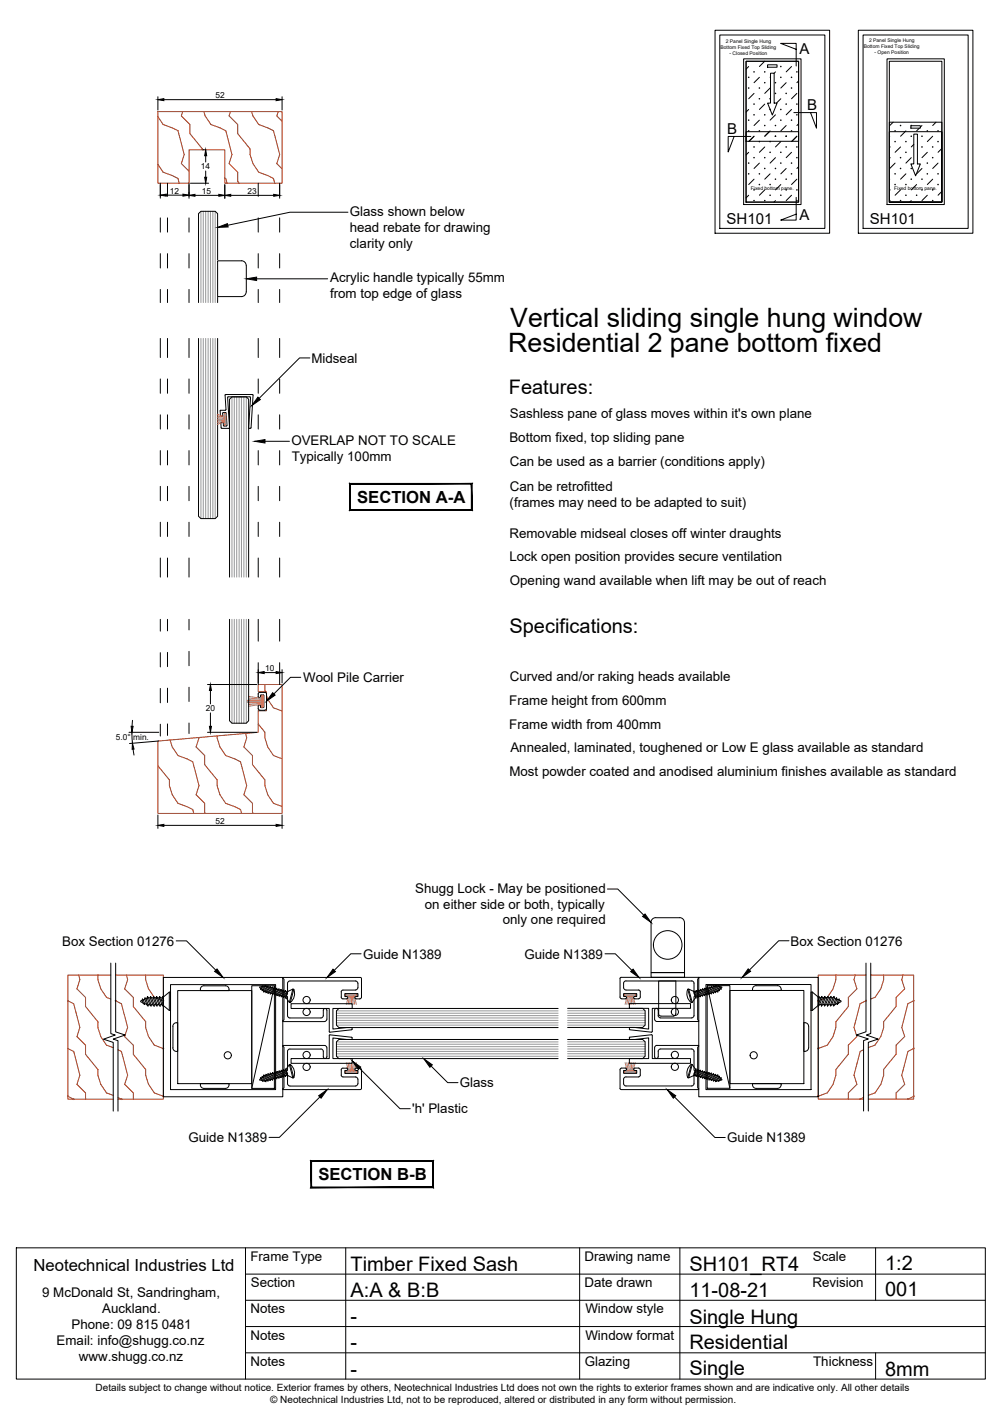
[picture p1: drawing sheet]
<svg xmlns="http://www.w3.org/2000/svg" width="210mm" height="297mm" viewBox="0 0 210 297" stroke-linecap="round" stroke-linejoin="round" font-family="sans-serif">
<!-- layer: APL Notes -->
<g fill="#000" stroke="#000" stroke-width=".21">
<path d="M98.7 101.4v5.4l.2 .1zM98.7 101.4l.2-.1v5.6zM73.4 101.4h25.3l.2-.1zM73.2 101.3h25.7l-25.5 .1zM73.2 101.3l.2 5.5v-5.4zM73.2 101.3l.2 5.5-.2 .1zM73.4 106.8l-.2 .1 25.5-.1zM73.2 106.9l25.5-.1 .2 .1z"/>
<path d="M90.6 243.3v5.4l.2 .1zM90.8 243.1v5.7l-.2-5.5zM65.3 243.3h25.3l.2-.2zM65.1 243.1h25.7l-25.5 .2zM65.1 243.1l.2 5.6v-5.4zM65.1 243.1l.2 5.6-.2 .1zM65.1 248.8l25.5-.1h-25.3zM65.1 248.8l25.5-.1 .2 .1z"/>
</g>
<!-- layer: AlumOutline -->
<g fill="none" stroke="#000" stroke-width=".21">
<path d="M33.6 38.4v2.7M35.1 38.4v2.7M39.6 38.4v2.7M54.1 38.4v2.7M58.6 38.4v2.7M33.6 45.6v3M33.6 53.1v3M35.1 45.6v3M35.1 53.1v3M39.6 45.6v3M39.6 53.1v3M54.1 45.6v3"/>
<path d="M54.1 53.1v3M58.6 45.6v3M58.6 53.1v3M33.6 60.6v2.8M33.6 70.9v4M33.6 79.4v3M35.1 60.6v2.8M35.1 70.9v4M35.1 79.4v3M39.6 60.6v2.8M39.6 70.9v4M39.6 79.4v3"/>
<path d="M54.1 60.6v2.8M54.1 70.9v4M54.1 79.4v3M58.6 60.6v2.8M58.6 70.9v4M58.6 79.4v3M33.6 86.9v3M33.6 94.4v3M35.1 86.9v3M35.1 94.4v3M39.6 86.9v3M39.6 94.4v3"/>
<path d="M54.1 86.9v3M54.1 94.4v3M58.6 86.9v3M58.6 94.4v3M33.6 101.9v3M33.6 109.4v3M33.6 116.9v4M35.1 101.9v3M35.1 109.4v3M35.1 116.9v4M39.6 101.9v3M39.6 109.4v3"/>
<path d="M39.6 116.9v4M54.1 101.9v3M54.1 109.4v3M54.1 116.9v4M58.6 101.9v3M58.6 109.4v3M58.6 116.9v4M33.6 129.7v2.5M33.6 136.7v3M35.1 129.7v2.5M35.1 136.7v2.9M39.6 129.7v2.3"/>
<path d="M39.6 136.4v3.1M54.1 129.7v4.6M54.1 138.8v4.6M58.6 129.7v4.6M58.6 138.8v4.6M33.6 144.2v3M33.6 151.7v2.5M35.1 144.2v3M35.1 151.6v2.5M39.6 144v2.9M39.6 151.5v2.2M34.2 204.8h25v25h-25z"/>
<path d="M35.7 206.3h22v21.9h-22zM59.2 219.2l.1-.2h8.7l.4 .2 .1 .3M59.3 204.9l.2 .2v8.5l-.2 .2M59.3 219.2l.2 .2v8.5l-.2 .2M68.5 213.5l-.1 .2-.4 .3h-8.7l-.1-.2M68.5 211.6v1.9M68.5 219.5v1.9M72.6 208.8l.2 .2-.2 .2M72.6 208.8h-.4v-.7h2.8v.7h-.4M74.6 208.8l-.2 .2 .2 .2M75 206l-.1-.3-.4-.2h-13.8l-.4 .2-.1 2.5-.3 .3 .3 .3v4l.3 .4h6.7l.5-.2v-1.4a.37 .37 0 0 1 .4-.3 .37 .37 0 0 1 .4 .3M75 206.9l-.3 .4-.2 .1h-2.6l-.4 .2v1.5l.3 .1h.8"/>
<path d="M75 206v.9M75.5 204.8l.2 .2M75.5 204.8h-16.2l-.1 .1M75.7 205v3.9l-.2 .3h-.9M130.1 204.7l-.2 .3v3.8l.2 .4h.9M130.1 204.7l16.3 .1-.3 .3v8.5l.2 .4h-8.7l-.2-.1-.3-.4M131 208.7l.2 .3-.2 .2M131 208.7h-.4v-.6h2.8v.6h-.4M131.1 205.5l-.4 .2-.1 .3v.9l.3 .4 2.9 .1 .3 .2v1.4l-.3 .2h-.8M131.1 205.5h13.8M133 208.7l-.2 .3 .2 .2M137.1 211.6a.37 .37 0 0 1 .4-.4 .37 .37 0 0 1 .4 .4"/>
<path d="M137.1 211.6v1.9M137.6 219l-.4 .2-.1 .3v1.9a.37 .37 0 0 0 .4 .3 .37 .37 0 0 0 .4-.3v-1.2M137.6 219h8.7M137.9 211.6v1.4l.5 .2M138.4 213.2h6.5M144.9 205.5l.4 .2 .1 2.5 .3 .3-.3 .3v3.9l-.3 .5h-.2M146.3 219l.1 .1M146.4 219.2l-.3 .2v8.5l.3 .2-.1 .1h-16.2M146.4 204.7h25v25.1h-25zM147.9 206.2h22v22h-22zM59.2 228.1l.1 .1h16.2M60.2 220.2v4l-.3 .3 .3 .3v2.2l.3 .4 14 .1 .2-.1 .3-.4"/>
<path d="M60.2 220.2l.3-.4h.2l6.5-.1 .3 .1 .2 .4M67.7 220.2v1.2a.37 .37 0 0 0 .4 .3 .37 .37 0 0 0 .4-.3M71.8 223.7l-.3 .2v1.3l.3 .4M71.9 225.6h2.6l.2 .1 .3 .4M71.9 223.8h.7M72.6 223.7l.2 .3-.2 .2M72.6 224.2h-.4v.7h2.8v-.7h-.4M74.6 223.7l-.2 .3 .2 .2M74.6 223.8h.8M75 226.1v.9M75.4 223.7l.3 .4v3.9l-.2 .2M131 223.7l.2 .3-.2 .2"/>
<path d="M131 224.2h-.4v.6h2.8v-.6h-.4M131 223.7l-.9 .1-.2 .3v3.9l.2 .2M131.1 225.6h2.7M133 223.7l-.2 .3 .2 .2M133 223.7h.8l.3 .2v1.3l-.3 .4M137.9 220.2v-.2l.5-.3h5.3l1.4 .1 .3 .4M145.4 220.2v4l.3 .3-.3 .3v2.2l-.3 .4-14 .1-.4-.3-.1-1.1 .1-.3 .4-.2"/>
</g>
<!-- layer: Glass -->
<g fill="none" stroke="#939598" stroke-width=".21">
<path d="M42.1 44.3v19.1M42.6 44.3v19.1M43.1 44.3v19.1M43.6 44.3v19.1M44.1 44.3v19.1M44.6 44.3v19.1M45.1 44.3v19.1M42.1 70.9v37.7M42.6 70.9v37.7M43.1 70.9v37.7M43.6 70.9v37.7M44.1 70.9v37.7"/>
<path d="M44.6 70.9v37.7M45.1 70.9v37.7M48.6 83.1v37.8M49.1 83.1v37.8M49.6 83.1v37.8M50.1 83.1v37.8M50.6 83.1v37.8M51.1 83.1v37.8M51.6 83.1v37.8M48.6 129.7v21.8M49.1 129.7v21.8M49.6 129.7v21.8"/>
<path d="M50.1 129.7v21.8M50.6 129.7v21.8M51.1 129.7v21.8M51.6 129.7v21.8M70.5 213.2h46.4M70.5 213.7h46.4M70.5 214.3h46.4M70.5 212.8h46.4M70.5 212.2h46.4M70.5 211.8h46.4M70.5 214.7h46.4M70.5 219.8h46.4"/>
<path d="M70.5 219.3h46.4M70.5 218.7h46.4M70.5 218.3h46.4M118.9 213.2h16.2M118.9 213.7h16.2M118.9 214.2h16.2M118.9 212.7h16.2M118.9 212.2h16.2M118.9 211.7h16.2M118.9 214.7h16.2M118.9 219.7h16.2M118.9 218.7h16.2"/>
<path d="M118.9 219.2h16.2M118.9 218.2h16.2M70.5 220.2h46.4M70.5 220.8h46.4M70.5 221.3h46.4M118.9 220.2h16.2M118.9 220.7h16.2M118.9 221.2h16.2"/>
</g>
<g fill="none" stroke="#000" stroke-width=".21">
<path d="M45.6 54.6h5a1.04 1.04 0 0 1 1 1v5.5a1.01 1.01 0 0 1-1 1h-5zM41.6 70.9v37.2l.5 .5h3l.5-.5v-37.2M41.6 63.4v-18.6l.5-.5h3l.5 .5v18.6M48.1 120.9v-37.3l.5-.5h3l.5 .5v37.3M48.1 129.7v21.3l.5 .5h3l.5-.5v-21.3M69 216.9l.1-.1 4.6 .5M69 216.9v4.8h-8v1h12.8v-1h-4.1v-4.3l4 .3 .1-.3M73.7 217.3l.1 .1M73.7 215.7l-4.6 .5-.1-.1M73.8 215.6l-.1 .1M73.8 215.6l-.1-.3-4 .3v-4.3h4.1v-1h-12.8v1h8v4.8M116.9 211.3h-45.9l-.5 .5v2.9l.5 .6h45.9"/>
<path d="M116.9 217.7h-45.9l-.5 .6v3l.5 .4h45.9M118.9 211.2h15.7l.5 .5v3l-.5 .5h-15.7M118.9 217.7h15.7l.5 .5v3l-.5 .5h-15.7M131.9 217.3l4.6-.5 .1 4.9h8v1h-12.8v-1h4.1v-4.3l-4 .3zM136.5 216.2l.1-.1v-4.9h8v-1h-12.8v1h4.1v4.4l-4-.4v.5l4.6 .5"/>
<circle cx="64.2" cy="212" r=".75"/>
<circle cx="64.2" cy="209.5" r=".75"/>
<circle cx="141.4" cy="209.5" r=".75"/>
<circle cx="141.4" cy="212" r=".75"/>
<circle cx="64.2" cy="223.5" r=".75"/>
<circle cx="64.2" cy="221" r=".75"/>
<circle cx="141.4" cy="223.5" r=".75"/>
<circle cx="141.4" cy="221" r=".75"/>
</g>
<!-- layer: Components -->
<g fill="none" stroke="#000" stroke-width=".21">
<path d="M46.3 87.2h.2M46.6 88.5l.2 .6M46.8 89.1l.6 .1M47.2 85.9l.1-.1-.1-3.1 5.7-.1 .1 .2-.5 6.9-.4-.1 .4-6.3-.1-.2-4.7 .1 .3 6.5h-1.6l-.1-1.1 .3-.1M47.2 85.9l-1.1 .1 .2 1.2M47.4 86.5h-.7v.5l-.2 .2M47.4 86.6l.1 2.5-.1 .1M54.7 145.6l.6 .1M54.7 148.2h.5M55.3 148.1l-.2 .1M55.3 145.7v2.4M55.5 145l.3 .4v3.2l-.3 .2-1.2-.1a.86 .86 0 0 1-.2-1h.4l.2 .5"/>
<path d="M55.5 145l-1.2 .1-.2 .3v.7h.4l.2-.5M137.4 192.2a1.01 1.01 0 0 0-1 1v10.5h7v-10.5a1.04 1.04 0 0 0-1-1M137.4 192.2h5M29.8 209.5l-.3 .2v.1l.5 .3M29.8 209.5v-.2l.2 .2 .3-.2 .5 1.2M29.8 209.5l.2 .6M30 210.1l.3 .3v-.3M30 209.5l.3 .6M30.3 210.1l.5 .4M30.3 209.3l.1-.3 .2 .3M30.6 209.3l.4 1.2M30.8 210.5l.2 .3v-.3"/>
<path d="M30.8 209l.1-.3 .2 .3M30.8 209l.6 1.5M30.8 209l-.2 .3M31 210.5h.4M31.1 209h.4M31.1 209l.6 1.5M31.4 210.5l.3 .3v-.3M31.5 209v-.3l.3 .3M31.5 209l.5 1.5M31.7 210.5h.3M31.8 209h.3M31.8 209l.5 1.5"/>
<path d="M32 210.5l.3 .3v-.3h.4M32.1 209l.6 1.5M32.1 209l.1-.3 .2 .3M32.4 209h.3l.1-.3 .2 .3M32.4 209l.5 1.5M32.7 210.5l.2 .3v-.3M32.7 209l.6 1.5h-.4M33 209h.4M33 209l.5 1.5M33.4 209l.5 1.5h-.4v.3l-.2-.3M33.4 209v-.3l.3 .3M33.7 209h.3"/>
<path d="M33.7 209l.5 1.5M33.9 210.5l.3 .3v-.3M34 209l.2 .6M34.2 210.5h.1M34.2 208.9l1.3-1.1h.2v3.9h-.2l-1.3-1.1zM34.2 208.9l-.1-.2-.1 .3M35.5 207.8v3.9M54.8 206.7l-.4 .1 .2 .4 .5-.5M55 207.4l.3 .2M55.1 206.7v-.2l-.5 .5M55.3 207.6l-.1 .2 .3-.1M55.5 206.6l-.6 .7-.2-.2"/>
<path d="M55.5 206.6l.2-.2v.2M55.5 206.6h-.4M55.5 207.7h.2M55.7 206.6l-.8 .9v-.2M55.7 206.6l.2 .1M55.7 207.7v.3l.2-.2M55.9 207.8l.3 .1M55.9 206.7l.3-.2-.1 .2M55.9 206.7l-.6 .9M56.1 206.7l-.6 1M56.1 206.7l.3 .1M56.2 207.9l-.1 .2 .3-.2"/>
<path d="M56.4 207.9l.2 .1v.2l.2-.1M56.6 206.8l-.7 1M56.8 206.9l-.2-.1v-.2l-.2 .2-.7 .9M56.8 206.9l.3-.1-.1 .2h.3l.2-.1-.7 1.2M56.8 208.1h.3v.2l.2-.1M56.8 206.9l-.6 1M57 207l-.6 .9M57.3 208.2h.2M57.3 207l-.7 1M57.5 207.1l.3 .1-.7 .9M57.5 208.2v.3l.3-.2M57.8 207.2l.2-.2-.1 .2"/>
<path d="M57.8 208.3l.2 .1M57.9 207.2l.3 .1 .3-.2-.1 .2M57.9 207.2l-.6 1M58 208.4v.2l.2-.2M58.2 208.4l.3 .1M58.2 207.3l-.7 .9M58.4 207.3l.3 .1M58.4 207.3l-.6 1M58.5 208.5v.2l.2-.2M58.7 208.5l.2 .1M58.7 207.4l.2-.2v.3M58.7 207.4l-.7 1"/>
<path d="M58.9 207.5h.2M58.9 207.5l-.7 .9M58.9 208.6v.2l.2-.1h.3M59.1 207.5l.3-.1-.1 .2M59.1 207.5l-.6 1M59.3 207.6l.3 .1M59.3 207.6l-.6 .9M59.4 208.7v.2l.2-.1M59.6 207.7l.3-.2-.1 .2 .3 .1M59.6 208.8h.2M59.6 207.7l-.7 .9M59.8 207.7l-.7 1"/>
<path d="M59.8 208.8v.3l.1-.1M60 208.6l-.2 .2M60.1 207.8l-.7 .9M60.2 207.9l-.6 .9M60.3 207.7l1.1-.5-.8 2.8M60.3 207.7l-.4 1.3 .7 1M60.3 207.7l-.2 .1M61.4 207.2h.1M61.5 207.2a2.34 2.34 0 0 1-.7 2.8M61.5 207.2l-.7 2.8h-.2M138 212.3v.3l.5 .2 2.6 .1M138 212.4v-6.9h3.6v6.8l-.3 .5h-.2"/>
<path d="M144.1 207.2a2.34 2.34 0 0 0 .7 2.8M144.1 207.2l.7 2.8h.2M144.3 207.2h-.2M145.3 207.7l.3 .1M145.4 207.9l.6 .9M145.6 207.8l.7 .9M145.6 208.6l.2 .2M145.7 209l-.3-1.3-1.1-.5 .7 2.8M145.7 209l-.7 1M145.8 208.8v.3l-.1-.1M145.8 207.7l.7 .9M146 207.7l-.2-.2v.2l-.2 .1"/>
<path d="M146 207.7l.7 .9M146 208.8h-.2M146.3 208.7v.2l-.3-.1M146.3 207.6l-.3 .1M146.3 207.6l.7 .9M146.5 207.5l-.3-.1 .1 .2M146.5 207.5l.7 1M146.7 208.6v.2l-.2-.2-.2 .1M146.8 207.4l-.3 .1M146.8 207.4l.6 1M146.9 207.4l-.2-.2 .1 .2M146.9 207.4l.7 1"/>
<path d="M147 208.5l-.3 .1M147.2 208.5v.2l-.2-.2M147.2 207.3l-.3 .1M147.2 207.3l.7 1M147.4 207.3l.7 .9M147.4 208.4l-.2 .1M147.6 208.4v.2l-.2-.2M147.7 207.2l-.3 .1-.2-.2v.2M147.7 207.2l.6 1M147.9 207.1l-.3-.1 .1 .2M147.9 208.3l-.3 .1M148.1 208.2v.3l-.2-.2"/>
<path d="M148.1 207.1h-.2l.6 1M148.3 207l.7 1M148.3 208.2h-.2M148.6 207l.6 .9M148.8 206.9l.2-.1v-.2l.2 .2 .7 .9M148.8 206.9l-.3-.2 .1 .3h-.3l-.2-.1 .7 1.1M148.8 208l-.3 .1 .1 .2-.3-.1M148.8 206.9l.7 1M149 206.8l.7 1M149.2 207.9l-.2 .1v.2l-.2-.2M149.5 207.9v.2l-.3-.2M149.5 206.7l.6 1"/>
<path d="M149.5 206.7l-.3 .1M149.7 206.7l-.2-.2v.2M149.7 206.7l.7 .9M149.7 207.8l-.2 .1M149.9 207.7v.3l-.2-.2M150 206.6l.7 .9v-.2M150 206.6l-.3 .1M150.1 206.5l.6 .8 .2-.2M150.1 206.5l-.2-.1 .1 .2M150.1 206.5l.5 .1M150.1 207.7h-.2M150.4 207.6v.2l-.3-.1"/>
<path d="M150.6 207.4l-.2 .2M150.8 206.7l.4 .1-.1 .4-.6-.7 .5 .5M169.9 207.8h.3l1.2 1.1v1.7l-1.2 1.1h-.3zM170.2 207.8v3.9M171.4 210.5h.1M171.4 208.9l.2-.2v.3M171.4 210.5v.3l.3-.3M171.6 209h.4M171.6 209l-.2 .6M172 209l.2-.3v.3M172 209l-.6 1.5M172.2 209l-.5 1.5h.4v.3l.2-.3"/>
<path d="M172.2 209h.4M172.6 209l.2-.3 .1 .3h.3M172.6 209l-.5 1.5M172.7 210.5v.3l.3-.3M172.9 209l-.6 1.5h.4M173 210.5h.3v.3l.3-.3M173.2 209l-.5 1.5M173.2 209l.3-.3v.3M173.5 209h.4M173.5 209l-.5 1.5M173.6 210.5h.4M173.9 209l.2-.3 .1 .3"/>
<path d="M173.9 209l-.6 1.5M174 210.5v.3l.2-.3M174.2 209h.3M174.2 209l-.6 1.5M174.2 210.5h.4M174.5 209l.2-.3 .1 .3M174.5 209l-.5 1.5M174.6 210.5v.3l.3-.3M174.8 209l-.6 1.5M174.8 209l.2 .3M175 209.3l.3-.3v.3M175 209.3l-.4 1.2"/>
<path d="M175.4 210.1v.3l.2-.3M175.4 210.1l-.5 .4M175.6 209.5l-.2 .6M175.8 209.5l.4 .1v.2l-.6 .3M175.8 209.5v-.2l-.2 .2-.3-.2-.4 1.2M175.8 209.5l-.2 .6M54.6 226l.5 .5-.5-.8-.2 .5 .4 .1M54.7 225.9l.2-.2 .6 .7M54.9 225.7v-.2l.8 .9M55.1 226.4h.4M55.3 225.4l.6 .9M55.3 225.4l-.3 .2"/>
<path d="M55.5 225.3l-.3-.1 .1 .2M55.5 225.3l.6 1M55.7 226.4v.2l-.2-.2M55.7 225.3l.7 .9 .2 .2v-.2l.2-.1M55.7 225.3h-.2M55.9 225.2l-.2-.2v.3M55.9 225.2l.7 1M55.9 226.3l-.2 .1M56.1 226.3l.1 .2-.3-.2M56.2 225.1l.6 1M56.2 225.1l-.3 .1M56.4 225.1l.6 .9"/>
<path d="M56.4 226.2l-.3 .1M56.4 225.1l-.3-.2 .1 .2M56.6 225l.7 1M56.8 224.9l-.2-.1v.2l-.2 .1M56.8 224.9l.7 1.2-.2-.1h-.3l.1 .3-.3-.2M57.1 224.9l.7 .9-.3 .1M57.3 224.8l-.2-.1v.2h-.3M57.3 224.8l.6 1M57.5 224.8h-.2M57.5 224.8l.7 .9M57.8 224.7l-.3-.2v.3M57.8 224.7l.6 1"/>
<path d="M57.9 225.8l.1 .2-.2-.2M58 224.6l-.2 .1M58 224.6l.7 1M58.2 224.6l-.2-.2v.2M58.2 224.6l.7 .9M58.4 225.7l.1 .2-.3-.2-.3 .1M58.5 224.5l-.3 .1M58.5 224.5l.6 1M58.7 224.5l-.2-.2v.2M58.7 224.5l.6 .9M58.7 225.6l-.3 .1M58.9 225.5v.2l-.2-.1"/>
<path d="M58.9 224.4l-.2 .1M58.9 224.4l.7 .9M59.1 225.5h-.2M59.1 224.4l.7 .9M59.3 225.4l.1 .2-.3-.1M59.4 224.3l-.3 .1-.2-.2v.2M59.4 224.3l.7 .9M59.6 224.2l-.2-.1v.2M59.6 225.3l-.3 .1M59.6 224.2l.6 .9M59.8 224.2h-.2M59.8 224.2l.2 .2"/>
<path d="M59.9 224l-.1-.1v.3M59.9 224l.4 1.3M60.1 225.2l-.3 .1 .1 .2-.3-.2M60.1 225.2l.2 .1M60.6 223l.8 2.8-1.1-.5M60.6 223l-.7 1M60.8 223a2.34 2.34 0 0 1 .7 2.7M60.8 223l.7 2.7M60.8 223h-.2M61.5 225.7l-.1 .1M144.8 222.9a2.34 2.34 0 0 0-.7 2.8M145 223l-.7 2.8 1.1-.5 .3-1.3"/>
<path d="M145 223h-.2l-.7 2.7 .2 .1M145 223l.7 1M145.6 225.2l.2 .1v.2l.2-.2M145.6 225.2l-.3 .1M145.7 224l.1-.1v.2M145.8 224.1l.2 .1M145.8 224.1l-.2 .3M146 225.3l.3 .1M146 224.2l.3-.2v.3M146 224.2l-.6 .9M146.3 224.3h.2l.2-.1v.2M146.3 224.3l-.7 .9"/>
<path d="M146.3 225.4l-.1 .2 .3-.1M146.5 225.5h.3M146.5 224.3l-.7 1M146.7 224.4l.3 .1M146.7 224.4l-.7 .9M146.8 225.5l-.1 .2 .2-.1M146.9 225.6h.3M147 224.5l.2-.2v.2M147 224.5l-.7 .9M147.2 224.5l.2 .1M147.2 224.5l-.7 1M147.2 225.6v.3l.2-.2 .3 .1"/>
<path d="M147.4 224.6l.2-.2v.2M147.4 224.6l-.6 .9M147.6 224.6l.3 .1M147.6 224.6l-.7 1M147.7 225.8l-.1 .2 .3-.2M147.9 224.7l.2-.2v.3M147.9 224.7l-.7 .9M148.1 224.8h.2M148.1 224.8l-.7 .9M148.3 224.8l.3-.2-.1 .3h.3M148.3 224.8l-.6 1M148.5 224.9l-.6 .9 .2 .1"/>
<path d="M148.8 224.9l.2-.1v.2l.2 .1M148.8 224.9l-.7 1.2 .2-.2 .3 .1-.1 .2 .3-.1M149 225l-.7 .9M149.2 225.1l-.6 .9M149.2 226.2l.3 .1M149.2 225.1l.3-.2v.2M149.5 225.1l-.7 1M149.5 225.1l.2 .1M149.5 226.3v.2l.2-.2M149.7 226.3l.3 .1M149.7 225.2l.2-.2v.2M149.7 225.2l-.7 1"/>
<path d="M149.9 225.2l-.7 1-.2 .2v-.2l-.2-.1M149.9 225.2l.2 .1M150 226.4l-.1 .2 .2-.2M150.1 225.3l.3-.2v.3M150.1 225.3l-.6 1M150.4 225.4l-.7 .9M150.4 225.4l.2 .2M150.6 226.4h-.5M150.7 225.7v-.3l-.7 1M150.9 225.8l-.2-.1-.6 .7M151 226l-.5 .5 .6-.8 .1 .5-.4 .1"/>
<circle cx="139.9" cy="197.9" r="3"/>
</g>
<!-- layer: WeatherStrip -->
<g fill="none" stroke="#b85c73" stroke-width=".21">
<path d="M45.5 86.8l1.5 .4M45.5 87.1l1.5 .3M45.5 87.5l1.5 .1M45.5 87.8h1.5M47 86.6h.4v2.4h-.4zM47 88.4l-1.5 .5M47 88.2l-1.5 .3M47 88l-1.5 .2M47.2 86.6v2.4M51.8 146.9h3M51.8 147.1h3l-2.8 .2M52 146.6l2.8 .1h-3"/>
<path d="M52 145.9l2.8 .4M52 146.2l2.8 .3M54.8 145.7h.4v2.4h-.4zM54.8 147.5l-2.8 .5M54.8 147.3l-2.8 .3M55 145.7v2.4M72.4 208.2h2.4v.4h-2.4zM72.4 208.5h2.4M73 208.6l-.4 1.8M73.2 208.6l-.3 1.8M73.4 208.6l-.1 1.8M73.6 208.6v1.8"/>
<path d="M73.8 208.6l.2 1.8M74 208.6l.3 1.8M74.2 208.6l.5 1.8M130.8 208.2h2.4v.4h-2.4zM130.8 208.4h2.4M131.4 208.6l-.4 1.8M131.6 208.6l-.3 1.8M131.8 208.6l-.2 1.8M132 208.6v1.8M132.2 208.6l.2 1.8M132.4 208.6l.3 1.8M132.6 208.6l.5 1.8"/>
<path d="M72.4 224.4h2.4v.4h-2.4zM72.4 224.5h2.4M72.6 222.6l.4 1.8M72.9 222.6l.3 1.8M73.3 222.6l.1 1.8M73.6 222.6v1.8M74 222.6l-.2 1.8M74.3 222.6l-.3 1.8M74.7 222.6l-.5 1.8M130.8 224.3h2.4v.4h-2.4zM130.8 224.5h2.4M131 222.6l.4 1.7"/>
<path d="M131.3 222.6l.3 1.7M131.6 222.6l.2 1.7M132 222.6v1.7M132.4 222.6l-.2 1.7M132.7 222.6l-.3 1.7M133.1 222.6l-.5 1.7"/>
</g>
<!-- layer: Timber 1 -->
<g fill="none" stroke="#b82e00" stroke-width=".21">
<path d="M33.1 23.4h26v15h-12v-7h-7.5v7h-6.5zM33.1 24.4l1.1 1.7 3.1 1.3 1.3 5M33.1 34.4l1.1 1.7 3.1 1.3 .2 1M38.3 23.4l-.3 .9 1.8 1.8v1.9l2.6 3.2v.2M38.6 32.4l-.6 1.9 1.6 1.6M42.7 23.4l.3 .9 1.2 1.8 3.1 1.3 1.3 5M47.1 37.3l.2 .1 .3 1M48 24.3l1.8 1.8v1.9l2.6 3.2v1.2l.6 1.9 1.2 1.8 3.1 1.3 .2 1M48 34.3l1.8 1.8v1.9l.3 .4M48.3 23.4l-.3 .9M48.6 32.4l-.6 1.9M52.7 23.4l.3 .9 1.2 1.8 3.1 1.3 1.3 5"/>
<path d="M58.3 23.4l-.3 .9 1.1 1.1M58.6 32.4l-.6 1.9 1.1 1.1M33.1 155.2l21-1.8v-4.5h1.7v-4h-1.7v-1.5h5v27h-26zM35.6 155l.5 1.5 1.2 1.8 3.1 1.3 1.3 5-.6 1.9 1.8 1.8v1.9l.2 .2M41.6 154.5l-.5 2 1.8 1.8v1.9l2.6 3.2v1.2l.6 1.9 1.2 1.8 3.1 1.3 .2 .8M45.5 154.1l.6 2.4 1.2 1.8 3.1 1.3 1.3 5-.6 1.9 1.8 1.8v1.9l.2 .2M51.4 153.6l.3 1-.6 1.9 1.8 1.8v1.9l2.6 3.2v1.2l.6 1.9 1.2 1.8 1.8 .6M54.1 151.7l1.4 1.7v1.2l.6 1.9 1.2 1.8 1.8 .6M55.5 143.4l.1 1.5M55.8 145.7l.3 .8 1.2 1.8 1.8 .6M33.1 160.4l2.4 3v1.2l.6 1.9 1.2 1.8 3.1 1.3 .2 .8M14.2 209.6l1.2 .7 1.3 5"/>
<path d="M14.2 219.7l1.2 .5 1.3 5M14.2 219.6v.1M16.5 204.2l.2 1M16.7 215.3l-.6 1.9 1.8 1.8v1.9l2.6 3.2v1.2l.6 1.8 1.2 1.8 1.4 .6M16.7 205.3l-.6 1.8 1.8 1.8v1.9l2.6 3.2v1.3l.6 1.8 1.2 1.9M20.5 204.2v1l.6 1.9 1.2 1.8 .9 .4M22.3 218.9l1.4 .6M23.2 204.2h-9v26.1h9.5M24.2 204.2h10v26.1h-9.5M24.2 209.6l1.2 .7M24.7 219.9l.7 .3M25.4 210.3l1.3 5"/>
<path d="M26.5 204.2l.2 1M26.7 215.3l-.6 1.9 1.8 1.8v1.9l2.6 3.2v1.2l.6 1.8 1.2 1.8 1.9 .7M26.7 205.3l-.6 1.8 1.8 1.8v1.9l2.6 3.2v1.3l.6 1.8 1.2 1.9M30.5 204.2v1l.6 1.9 1.2 1.8 1.9 .7M32.3 218.9l1.9 .8M173.3 208.9l-1.9 .7M175.1 204.2v1l-.6 1.9-1.2 1.8M179.1 204.2l-.2 1 .6 1.9-1.8 1.8v1.9l-2.6 3.2v1.2l-.6 1.9-1.2 1.8-1.9 .7M180.9 219.9l-.7 .3-1.3 5 .6 1.9-1.8 1.8v1.3M181.4 209.6l-1.2 .6-1.3 5.1 .6 1.8-1.8 1.8v1.9l-2.6 3.2v1.2l-.6 1.9-1.2 1.8M181.4 204.2h-10v26h9.5M182.4 204.2h9v26h-9.5"/>
<path d="M183.3 208.9l-.9 .4M185.1 204.2v1l-.6 1.9-1.2 1.8M185.1 214v1.2l-.6 1.9-1.2 1.8-1.4 .5M189.2 204.2l-.3 1 .6 1.9-1.8 1.8v1.9l-2.6 3.2M191.4 209.6l-1.2 .6-1.3 5 .6 1.9-1.8 1.8v1.9l-2.6 3.2M191.4 219.6l-1.2 .6-1.3 5 .6 1.9-1.8 1.8v1.3M14.2 229.6l1.2 .7M16.7 225.3l-.6 1.8 1.8 1.8v1.4M24.7 229.9l.7 .4M25.4 220.2l1.3 5M26.7 225.3l-.6 1.8 1.8 1.8v1.4M173.3 228.9l-1.9 .7"/>
<path d="M180.9 229.9l-.7 .3M183.3 228.9l-1.4 .6M185.1 224v1.2l-.6 1.9-1.2 1.8M191.4 229.6l-1.2 .6"/>
</g>
<!-- layer: Dimensions -->
<g fill="none" stroke="#000" stroke-width=".21">
<path d="M33.1 20.3v2.8M33.6 38.7v2.8M34.3 20.9h23.5M39.6 38.7v2.8M39.9 38.4h3.8M42.5 31.4h.3M43.1 32.6v1.3M43.1 35.8v1.3M47.1 38.7v2.8M58.6 38.7v2.8M59.1 20.3v2.8M34.8 40.9h3.5"/>
<path d="M40.8 40.9h5M48.3 40.9h9M27 153.4h6.3M27.6 153.4l.1 2.3M27.8 150.9l-.1 1.2M27.9 156.9l.2 1.3M33.3 155.2l-6.2 .6M43.5 153.4h10.3M43.5 143.4h10.3M44.1 144.6v2.9M44.1 149.3v2.9M54.1 140.3v2.8"/>
<path d="M55.3 140.9h2.5M59.1 140.3v2.8M33.1 170.7v2.8M34.3 172.9h23.5M59.1 170.7v2.8"/>
</g>
<g fill="#000" stroke="#000" stroke-width=".21">
<path d="M33.1 20.9l1.2-.2v.4zM42.9 37.1h.4l-.2 1.3zM43.1 31.4l.2 1.2h-.4zM57.8 20.7l1.3 .2-1.3 .2zM33.6 40.9l1.2-.2v.4zM38.3 40.7l1.3 .2-1.3 .2zM39.6 40.9l1.2-.2v.4zM45.8 40.7l1.3 .2-1.3 .2zM47.1 40.9l1.2-.2v.4zM57.3 40.7l1.3 .2-1.3 .2zM27.7 155.7l.4 1.2-.4 .1zM27.5 152.1l.4 .1-.3 1.2z"/>
<path d="M43.9 152.2h.4l-.2 1.2zM44.1 143.4l.2 1.2h-.4zM54.1 140.9l1.2-.2v.4zM57.8 140.7l1.3 .2-1.3 .2zM33.1 172.9l1.2-.2v.4zM57.8 172.7l1.3 .2-1.3 .2z"/>
</g>
<!-- layer: Glass -->
<g fill="#fff" stroke="#fff" stroke-width=".21">
<path d="M45.6 54.6h5.2zM45.6 54.6h5.2z"/>
<path d="M45.6 54.6l5.3 .1zM45.6 54.6l5.3 .1z"/>
<path d="M45.6 54.7l5.5 .1zM45.6 54.7l5.5 .1z"/>
<path d="M45.6 54.8l5.6 .1zM45.6 54.8l5.6 .1h-5.6z"/>
<path d="M45.6 54.9l5.8 .1-.2-.1zM45.6 54.9l5.8 .1h-5.8z"/>
<path d="M45.6 55l5.8 .1v-.1zM45.6 55l5.8 .1h-5.8z"/>
<path d="M45.6 55.1l5.9 .2-.1-.2zM45.6 55.1l5.9 .2h-5.9z"/>
<path d="M45.6 55.3l6 .2-.1-.2zM45.6 55.3l6 .2h-6z"/>
<path d="M45.6 55.5l6 .1v-.1zM45.6 55.5l6 .1h-6z"/>
<path d="M45.6 55.6l6 5.5v-5.5zM45.6 55.6l6 5.5h-6z"/>
<path d="M45.6 61.1l6 .2v-.2zM45.6 61.1l6 .2h-6z"/>
<path d="M45.6 61.3l5.9 .2 .1-.2zM45.6 61.3l5.9 .2h-5.9z"/>
<path d="M45.6 61.5l5.8 .1 .1-.1zM45.6 61.5l5.8 .1h-5.8z"/>
<path d="M45.6 61.6l5.8 .2v-.2zM45.6 61.6l5.8 .2h-5.8z"/>
<path d="M45.6 61.8l5.6 .1 .2-.1zM45.6 61.8l5.6 .1h-5.6z"/>
<path d="M45.6 61.9l5.5 .1 .1-.1zM45.6 61.9l5.5 .1h-5.5z"/>
<path d="M45.6 62h5.5zM45.6 62l5.3 .1z"/>
<path d="M45.6 62.1h5.3zM45.6 62.1h5.2z"/>
<path d="M45.6 62.1h5.2zM45.6 62.1h5z"/>
</g>
<!-- layer: TitleBlock -->
<g fill="none" stroke="#000" stroke-width=".21">
<path d="M149.8 6.3h24v42.6h-24zM150.8 7.3h22v40.5h-22zM155.8 12.3h12v30.5h-12zM156.3 12.8h11v29.5h-11zM156.3 12.8h11v16.8h-11zM156.8 13.9l-.5 .6M158 19.6l-1.2 1.1M159.1 16.2l-1.1 1.1M160.2 12.8l-1.1 1.1M160.8 13.6h2v.5h-2zM161.3 18.4l-1.1 1.2M161.4 15.3h.8v6.3h.6l-1 2.5-1-2.5h.6z"/>
<path d="M161.4 16.1l-.1 .1M162.4 15.1l-.2 .3M164.7 17.3l-1.1 1.1M165.8 13.9l-1.1 1.2M166.8 10.3l-3.3-1.2h3.3v4.7M166.9 19.6l-1.1 1.1M167.3 17l-.4 .3M179.8 6.3h24v42.6h-24zM180.8 7.3h22v40.5h-22zM185.8 12.3h12v30.5h-12zM186.3 12.8h11v29.5h-11zM153.8 28.6l-1.3 3.2v-3.2h4.8"/>
<path d="M156.3 27.6h11v14.7h-11zM156.8 22.9l-.5 .6M156.8 31.9l-.5 .6M158 28.5l-1.2 1.2M158 37.5l-1.2 1.2M159.1 25.2l-1.1 1.1M159.1 34.2l-1.1 1.1M160.2 21.8l-1.1 1.1M160.2 30.8l-1.1 1.1M160.2 39.8l-1.1 1.1M161.3 27.4l-1.1 1.1M161.3 36.4l-1.1 1.1"/>
<path d="M162.4 24.1l-1.1 1.1M162.4 33l-1.1 1.2M163.6 20.7l-.9 .9M163.6 29.7l-1.2 1.1M163.6 38.7l-1.2 1.1M164.7 26.3l-1.1 1.1M164.7 35.3l-1.1 1.1M165.8 22.9l-1.1 1.2M165.8 31.9l-1.1 1.1M165.9 29.6l1-1.1-1.1 1.2M166.3 23.6h4.7v3.2l-1.2-3.2M166.9 37.5l-1.1 1.2"/>
<path d="M167.3 25.9l-.4 .4M167.3 34.9l-.4 .4M186.3 25.6h11v16.7h-11h11v-14.7h-11v14.7zM186.4 28.5l-.1 .1M186.4 37.5l-.1 .1M187.1 25.6l-.7 .7M187.5 34.2l-1.1 1.1M188.7 30.8l-1.2 1.1M188.7 39.8l-1.2 1.1M189.8 27.4l-1.1 1.1M189.8 36.4l-1.1 1.1M190.8 26.3h2v.5h-2z"/>
<path d="M190.9 33l-1.1 1.2M191.4 28.1h.8v6.2h.6l-1 2.5-1-2.5h.6zM191.4 30.3l-.5 .5M192 38.7l-1.1 1.1M192.6 26.8l-.6 .6M193.1 26.3l-.3 .3M193.1 35.3l-1.1 1.1M194.3 31.9l-1.2 1.1M195.4 28.5l-1.1 1.2M195.4 37.5l-1.1 1.2M196.1 25.6l-.7 .7M196.5 34.2l-1.1 1.1"/>
<path d="M197.3 31.1l-.8 .8M156.8 40.9l-.5 .6M162.4 42l-.3 .3M165.8 40.9l-1.1 1.1M166.8 41.3v4.8h-3.3l3.3-1.2M190.9 42l-.3 .3M194.3 40.9l-1.2 1.1M197.3 40.1l-.8 .8"/>
</g>
<g fill="#000" stroke="#000" stroke-width=".21">
<circle cx="156.8" cy="18.4" r=".06"/>
<circle cx="156.8" cy="16.2" r=".06"/>
<circle cx="158" cy="15.1" r=".06"/>
<circle cx="159.1" cy="18.4" r=".06"/>
<circle cx="160.2" cy="17.3" r=".06"/>
<circle cx="160.2" cy="15.1" r=".06"/>
<circle cx="162.4" cy="17.3" r=".06"/>
<circle cx="162.4" cy="19.6" r=".06"/>
<circle cx="163.6" cy="13.9" r=".06"/>
<circle cx="163.6" cy="16.2" r=".06"/>
<circle cx="164.7" cy="19.6" r=".06"/>
<circle cx="165.8" cy="16.2" r=".06"/>
<circle cx="165.8" cy="18.4" r=".06"/>
<circle cx="166.9" cy="15.1" r=".06"/>
<circle cx="156.8" cy="36.4" r=".06"/>
<circle cx="156.8" cy="25.2" r=".06"/>
<circle cx="156.8" cy="27.4" r=".06"/>
<circle cx="156.8" cy="34.2" r=".06"/>
<circle cx="158" cy="30.8" r=".06"/>
<circle cx="158" cy="33" r=".06"/>
<circle cx="158" cy="21.8" r=".06"/>
<circle cx="158" cy="39.8" r=".06"/>
<circle cx="158" cy="24.1" r=".06"/>
<circle cx="159.1" cy="27.4" r=".06"/>
<circle cx="159.1" cy="36.4" r=".06"/>
<circle cx="159.1" cy="38.7" r=".06"/>
<circle cx="159.1" cy="20.7" r=".06"/>
<circle cx="159.1" cy="29.7" r=".06"/>
<circle cx="160.2" cy="26.3" r=".06"/>
<circle cx="160.2" cy="33" r=".06"/>
<circle cx="160.2" cy="24.1" r=".06"/>
<circle cx="160.2" cy="35.3" r=".06"/>
<circle cx="161.3" cy="38.7" r=".06"/>
<circle cx="161.3" cy="20.7" r=".06"/>
<circle cx="161.3" cy="29.7" r=".06"/>
<circle cx="161.3" cy="31.9" r=".06"/>
<circle cx="161.3" cy="22.9" r=".06"/>
<circle cx="162.4" cy="26.3" r=".06"/>
<circle cx="162.4" cy="35.3" r=".06"/>
<circle cx="162.4" cy="37.5" r=".06"/>
<circle cx="162.4" cy="28.5" r=".06"/>
<circle cx="163.6" cy="31.9" r=".06"/>
<circle cx="163.6" cy="25.2" r=".06"/>
<circle cx="163.6" cy="34.2" r=".06"/>
<circle cx="163.6" cy="22.9" r=".06"/>
<circle cx="164.7" cy="30.8" r=".06"/>
<circle cx="164.7" cy="28.5" r=".06"/>
<circle cx="164.7" cy="21.8" r=".06"/>
<circle cx="164.7" cy="37.5" r=".06"/>
<circle cx="164.7" cy="39.8" r=".06"/>
<circle cx="165.8" cy="25.2" r=".06"/>
<circle cx="165.8" cy="34.2" r=".06"/>
<circle cx="165.8" cy="36.4" r=".06"/>
<circle cx="165.8" cy="27.4" r=".06"/>
<circle cx="166.9" cy="39.8" r=".06"/>
<circle cx="166.9" cy="21.8" r=".06"/>
<circle cx="166.9" cy="33" r=".06"/>
<circle cx="166.9" cy="24.1" r=".06"/>
<circle cx="166.9" cy="30.8" r=".06"/>
<circle cx="186.4" cy="39.8" r=".06"/>
<circle cx="186.4" cy="30.8" r=".06"/>
<circle cx="186.4" cy="33" r=".06"/>
<circle cx="187.5" cy="27.4" r=".06"/>
<circle cx="187.5" cy="29.7" r=".06"/>
<circle cx="187.5" cy="36.4" r=".06"/>
<circle cx="187.5" cy="38.7" r=".06"/>
<circle cx="188.6" cy="33" r=".06"/>
<circle cx="188.6" cy="26.3" r=".06"/>
<circle cx="188.6" cy="35.3" r=".06"/>
<circle cx="189.8" cy="29.7" r=".06"/>
<circle cx="189.8" cy="31.9" r=".06"/>
<circle cx="189.8" cy="38.7" r=".06"/>
<circle cx="190.9" cy="37.5" r=".06"/>
<circle cx="190.9" cy="26.3" r=".06"/>
<circle cx="190.9" cy="28.5" r=".06"/>
<circle cx="190.9" cy="35.3" r=".06"/>
<circle cx="193.1" cy="39.8" r=".06"/>
<circle cx="193.1" cy="37.5" r=".06"/>
<circle cx="193.1" cy="28.5" r=".06"/>
<circle cx="193.1" cy="30.8" r=".06"/>
<circle cx="194.3" cy="36.4" r=".06"/>
<circle cx="194.3" cy="27.4" r=".06"/>
<circle cx="194.3" cy="34.2" r=".06"/>
<circle cx="195.4" cy="30.8" r=".06"/>
<circle cx="195.4" cy="33" r=".06"/>
<circle cx="195.4" cy="39.8" r=".06"/>
<circle cx="196.5" cy="27.4" r=".06"/>
<circle cx="196.5" cy="38.7" r=".06"/>
<circle cx="196.5" cy="29.7" r=".06"/>
<circle cx="196.5" cy="36.4" r=".06"/>
<circle cx="158" cy="42" r=".06"/>
<circle cx="160.2" cy="42" r=".06"/>
<circle cx="161.3" cy="40.9" r=".06"/>
<circle cx="163.6" cy="40.9" r=".06"/>
<circle cx="166.9" cy="42" r=".06"/>
<circle cx="186.4" cy="42" r=".06"/>
<circle cx="188.6" cy="42" r=".06"/>
<circle cx="189.8" cy="40.9" r=".06"/>
<circle cx="192" cy="40.9" r=".06"/>
<circle cx="195.4" cy="42" r=".06"/>
</g>
<!-- layer: Timber 1 -->
<g fill="#b82e00" stroke="#b82e00" stroke-width=".21">
<circle cx="34.2" cy="209.6" r=".08"/>
<circle cx="34.2" cy="219.7" r=".08"/>
<circle cx="34.2" cy="229.6" r=".08"/>
<circle cx="25.4" cy="230.3" r=".08"/>
<circle cx="15.4" cy="230.3" r=".08"/>
<circle cx="24.2" cy="209.6" r=".08"/>
<circle cx="14.2" cy="209.6" r=".08"/>
<circle cx="14.2" cy="229.6" r=".08"/>
<circle cx="171.4" cy="209.6" r=".08"/>
<circle cx="171.4" cy="219.6" r=".08"/>
<circle cx="171.4" cy="229.6" r=".08"/>
<circle cx="180.2" cy="230.2" r=".08"/>
<circle cx="190.2" cy="230.2" r=".08"/>
<circle cx="181.4" cy="209.6" r=".08"/>
<circle cx="191.4" cy="209.6" r=".08"/>
<circle cx="191.4" cy="219.6" r=".08"/>
<circle cx="191.4" cy="229.6" r=".08"/>
</g>
<!-- layer: Shugg Blocks -->
<path d="M23.2 201.7v14.8l.9 .3-2.4 .9 2 .7v14.4M24.2 201.7v14.5l2 .6-2.5 .9 1 .3v14.8M181.4 201.7v14.4l-2 .7 2.5 .8-1 .4v14.7M182.4 201.7v14.8l-.9 .3 2.5 .9-2.1 .6v14.4" fill="none" stroke="#000" stroke-width=".21"/>
<!-- layer: Counterweight -->
<g fill="none" stroke="#000" stroke-width=".21">
<path d="M36.2 215a.78 .78 0 0 1 1-.7v5.9a.82 .82 0 0 1-1-.7M36.2 215v4.5M37.2 207.5h15.5v19.5h-15.5zM42 207.2a.72 .72 0 0 1 .7-.7h4.5a.8 .8 0 0 1 .8 1h-6v-.3M152.9 207.5h15.5v19.5h-15.5zM158.4 206.5a.8 .8 0 0 0-.8 1h6.1v-.3M158.4 206.5h4.5M162.9 206.5a.75 .75 0 0 1 .7 .7M169.4 215a.79 .79 0 0 0-1-.8v6h.2M169.4 219.5a.75 .75 0 0 1-.8 .7M169.4 215v4.5M42 227.2a.75 .75 0 0 0 .7 .8h4.5a.79 .79 0 0 0 .8-1h-6v.3"/>
<path d="M163.6 227.2a.75 .75 0 0 1-.7 .8h-4.5M163.7 227.3v-.3h-6.1a.81 .81 0 0 0 .8 1"/>
<circle cx="47.7" cy="221.1" r=".75"/>
<circle cx="157.9" cy="221.1" r=".75"/>
</g>
<!-- layer: Components 3 -->
<path d="M52.7 206.5h4.8v21.5h-4.8zM57.5 206.5l-4.8 21.5M136.4 203.7h7v1h-7zM148.1 206.5h4.8v21.5h-4.8zM148.1 206.5l4.8 21.5" fill="none" stroke="#000" stroke-width=".21"/>
<!-- layer: Title Block -->
<g fill="none" stroke="#000" stroke-width=".21">
<path d="M53.8 58.4h14.8M72.9 44.5h-12.2l-13 2.7M64.9 75h-2.1l-8.5 8.4M55.5 92.4h5.1M63 141.9h-2.2l-3.4 3.5M36.9 197.1h2.2l6.1 6.1M75.6 199.8h-2.1l-3.5 3.5M126.7 199.8h2.2l3.5 3.5M127.2 186.2h2.2l5.5 5.5M165.3 197.1h-2.2l-6.1 6.1M67 229.8l-8.5 8.5h-2.1M75.3 223.8l8.5 8.4h2.2"/>
<path d="M90.3 223.3l3.5 3.5h2.1M141.3 229.8l8.5 8.5h2.1M3.4 261.4h203v27.5h-203zM51.4 266.9h155M51.4 272.4h155M51.4 277.9h155M51.4 261.4v27.5M72.4 261.4v27.5M121.4 261.4v27.5M142.4 261.4v27.5M183.4 261.4v11M51.4 283.4h155"/>
<path d="M183.4 283.4v5.5"/>
</g>
<g fill="#000" stroke="#000" stroke-width=".21">
<path d="M45.6 47.6l2-.8 .2 .7zM51.6 58.4l2.2-.4v.8zM54 83.2l.5 .5-1.8 1.3zM53.4 92.4l2.1-.3v.7zM57.1 145.1l.5 .5-1.8 1.3zM135.1 191.5l1.3 1.7-1.8-1.2zM45.5 203l1.2 1.8-1.7-1.3zM69.8 203l.5 .5-1.8 1.3zM132.6 203l1.3 1.8-1.8-1.3zM156.7 203l.5 .5-1.7 1.3zM66.8 229.5l1.7-1.2-1.2 1.7zM73.8 222.2l1.8 1.3-.6 .5z"/>
<path d="M88.8 221.8l1.8 1.3-.5 .5zM139.8 228.3l1.8 1.2-.6 .5z"/>
</g>
<g font-size="5.6">
<text x="106.9" y="68.6">Vertical sliding single hung window</text>
<text x="106.5" y="73.6">Residential 2 pane bottom fixed</text>
</g>
<g font-size="4.2">
<text x="106.6" y="82.6">Features:</text>
<text x="106.7" y="132.6">Specifications:</text>
<text x="73.4" y="266.2">Timber Fixed Sash</text>
<text x="144.4" y="266.2">SH101_RT4</text>
<text x="185.4" y="265.9">1:2</text>
<text x="73.4" y="271.7">A:A &amp; B:B</text>
<text x="144.4" y="271.6">11-08-21</text>
<text x="185.4" y="271.6">001</text>
<text x="73.4" y="277.2">-</text>
<text x="144.4" y="277.2">Single Hung</text>
<text x="73.4" y="282.7">-</text>
<text x="144.4" y="282.6">Residential</text>
<text x="73.4" y="288.2">-</text>
<text x="144.4" y="288.1">Single</text>
<text x="185.4" y="288.2">8mm</text>
</g>
<g font-size="3.5">
<text x="74.8" y="105.3">SECTION A-A</text>
<text x="66.7" y="247.2">SECTION B-B</text>
<text x="7" y="266.3">Neotechnical Industries Ltd</text>
</g>
<g font-size="3.1">
<text x="167.5" y="11.3">A</text>
<text x="169.1" y="23">B</text>
<text x="152.3" y="28">B</text>
<text x="152.2" y="47">SH101</text>
<text x="167.5" y="46.1">A</text>
<text x="182.2" y="47">SH101</text>
</g>
<g font-size="2.8">
<text x="73.3" y="45.2">Glass shown below</text>
<text x="73.3" y="48.6">head rebate for drawing</text>
<text x="73.3" y="51.9">clarity only</text>
<text x="69.2" y="59.1">Acrylic handle typically 55mm</text>
<text x="69.1" y="62.5">from top edge of glass</text>
<text x="65.2" y="76">Midseal</text>
<text x="106.8" y="87.6">Sashless pane of glass moves within it's own plane</text>
<text x="61" y="93.2">OVERLAP NOT TO SCALE</text>
<text x="106.7" y="92.6">Bottom fixed, top sliding pane</text>
<text x="61.1" y="96.5">Typically 100mm</text>
<text x="106.8" y="97.6">Can be used as a barrier (conditions apply)</text>
<text x="106.8" y="106.3">(frames may need to be adapted to suit)</text>
<text x="106.8" y="102.9">Can be retrofitted</text>
<text x="106.7" y="112.6">Removable midseal closes off winter draughts</text>
<text x="106.7" y="117.6">Lock open position provides secure ventilation</text>
<text x="106.8" y="122.6">Opening wand available when lift may be out of reach</text>
<text x="63.5" y="142.9">Wool Pile Carrier</text>
<text x="106.8" y="142.6">Curved and/or raking heads available</text>
<text x="106.7" y="147.6">Frame height from 600mm</text>
<text x="106.7" y="152.7">Frame width from 400mm</text>
<text x="106.9" y="157.6">Annealed, laminated, toughened or Low E glass available as standard</text>
<text x="106.7" y="162.6">Most powder coated and anodised aluminium finishes available as standard</text>
<text x="87" y="187">Shugg Lock - May be positioned</text>
<text x="89" y="190.3">on either side or both, typically</text>
<text x="105.3" y="193.6">only one required</text>
<text x="13.1" y="198.1">Box Section 01276</text>
<text x="76" y="200.8">Guide N1389</text>
<text x="109.8" y="200.8">Guide N1389</text>
<text x="165.6" y="198.1">Box Section 01276</text>
<text x="96.3" y="227.8">Glass</text>
<text x="86.4" y="233.2">'h' Plastic</text>
<text x="39.5" y="239.3">Guide N1389</text>
<text x="152.3" y="239.3">Guide N1389</text>
<text x="52.4" y="264.1">Frame Type</text>
<text x="52.5" y="269.7">Section</text>
<text x="122.4" y="264.1">Drawing name</text>
<text x="122.4" y="269.6">Date drawn</text>
<text x="170.2" y="269.6">Revision</text>
<text x="170.3" y="264.2">Scale</text>
<text x="8.8" y="271.8">9 McDonald St, Sandringham,</text>
<text x="21.4" y="275.1">Auckland.</text>
<text x="52.5" y="275.1">Notes</text>
<text x="122.6" y="275.1">Window style</text>
<text x="11.9" y="281.8">Email: info@shugg.co.nz</text>
<text x="15" y="278.5">Phone: 09 815 0481</text>
<text x="52.5" y="280.6">Notes</text>
<text x="122.6" y="280.7">Window format</text>
<text x="16.5" y="285.2">www.shugg.co.nz</text>
<text x="52.5" y="286.1">Notes</text>
<text x="122.5" y="286.2">Glazing</text>
<text x="170.3" y="286.1">Thickness</text>
</g>
<g font-size="2.1">
<text x="20" y="291.4">Details subject to change without notice. Exterior frames by others, Neotechnical Industries Ltd does not own the rights to exterior frames shown and are indicative only. All other details</text>
<text x="56.6" y="293.9">© Neotechnical Industries Ltd, not to be reproduced, altered or distributed in any form without permission.</text>
</g>
<g font-size="1.7">
<text x="45.1" y="20.5">52</text>
<text x="42.1" y="35.5">14</text>
<text x="35.6" y="40.6">12</text>
<text x="42.3" y="40.6">15</text>
<text x="51.9" y="40.6">23</text>
<text x="55.6" y="140.6">10</text>
<text x="43.1" y="149">20</text>
<text x="24.3" y="155">5.0° min.</text>
<text x="45.1" y="172.6">52</text>
</g>
<g font-size="1">
<text x="150.9" y="10.2">Bottom Fixed Top Sliding</text>
<text x="152" y="8.9">2 Panel Single Hung</text>
<text x="152.8" y="11.5">- Closed Position</text>
<text x="180.9" y="10.1">Bottom Fixed Top Sliding</text>
<text x="182" y="8.8">2 Panel Single Hung</text>
<text x="183.2" y="11.4">- Open Position</text>
<text x="157.3" y="39.9">Fixed bottom pane.</text>
<text x="187.3" y="39.9">Fixed bottom pane.</text>
</g>
</svg>
